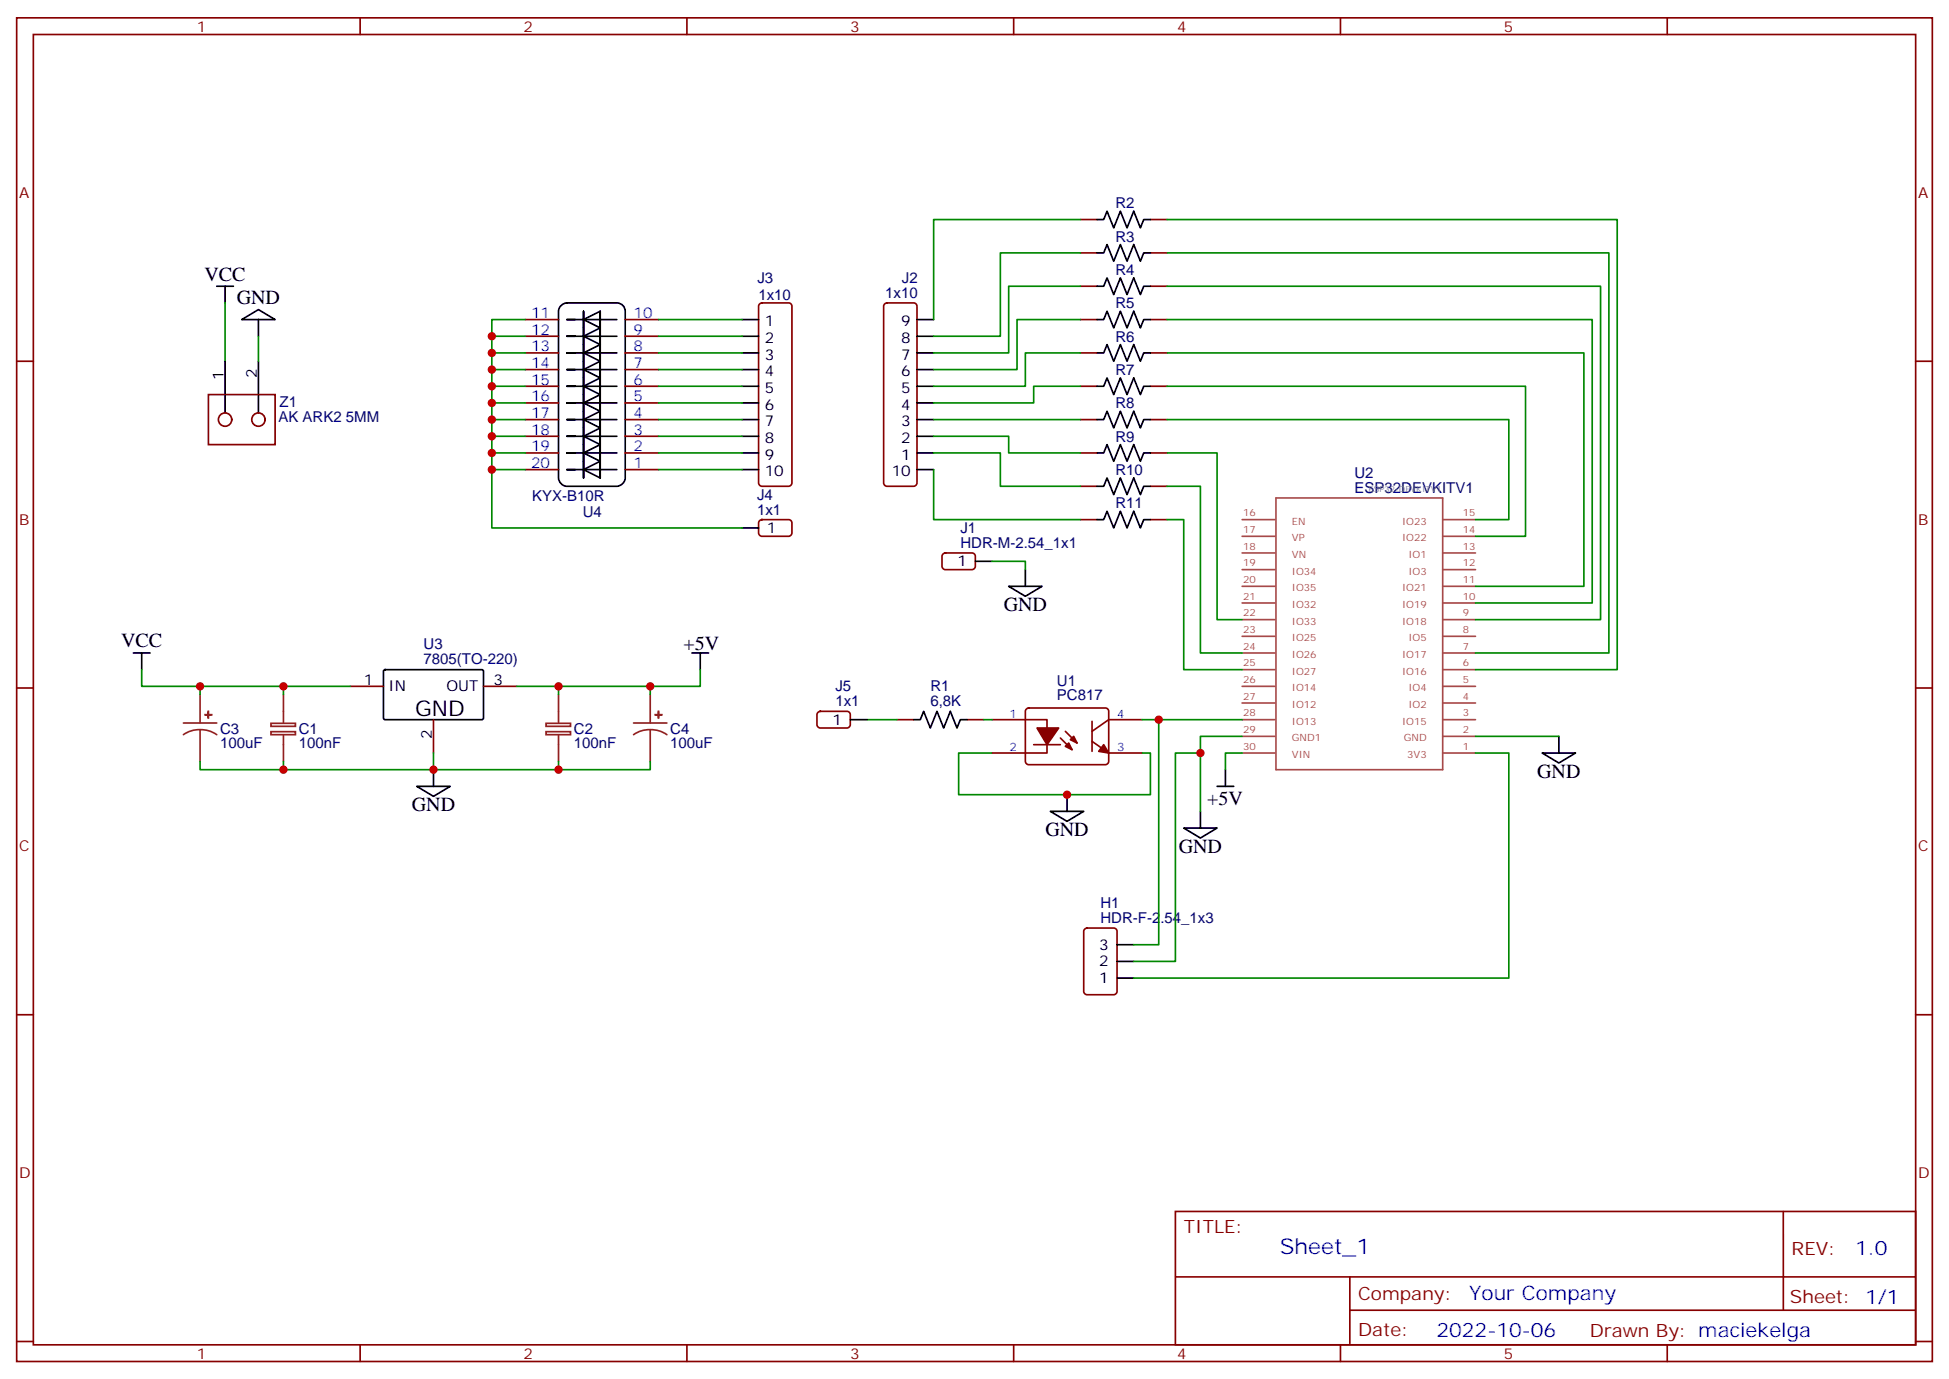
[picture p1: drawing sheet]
<svg xmlns="http://www.w3.org/2000/svg" width="412mm" height="292mm" viewBox="0 0 412 292" stroke-linecap="round" stroke-linejoin="round" font-family="sans-serif">
<g fill="none" stroke="#870000" stroke-width=".35">
<path d="M3.5 3.8h405.4v284.3h-405.4zM7.1 7.3h398.2v277.3h-398.2zM76.2 3.8v3.5M145.3 3.8v3.5M214.5 3.8v3.5M283.6 3.8v3.5M352.8 3.8v3.5M228.6 46.5h3.5M228.6 53.5h3.5M243.4 46.5h3.5M243.4 53.5h3.5M3.5 76.4h3.6"/>
<path d="M111.1 67.6h7.1M111.1 74.7h7.1M111.1 78.2h7.1M111.1 71.2h7.1M132.3 67.6h7M132.3 74.7h7M132.3 78.2h7M132.3 71.2h7M160.7 64.3l.5-.2h5.7a.71 .71 0 0 1 .7 .7v37.4a.76 .76 0 0 1-.7 .7h-5.7a.76 .76 0 0 1-.7-.7v-37.4zM187.2 64.3l.5-.2h5.6a.71 .71 0 0 1 .7 .7v37.4a.76 .76 0 0 1-.7 .7h-5.6a.76 .76 0 0 1-.7-.7v-37.4zM228.6 60.6h3.5M228.6 67.6h3.5"/>
<path d="M228.6 74.7h3.5M243.4 60.6h3.5M243.4 67.6h3.5M243.4 74.7h3.5M405.3 76.4h3.6M111.1 81.7h7.1M111.1 88.8h7.1M111.1 95.8h7.1M111.1 99.4h7.1M111.1 92.3h7.1M111.1 85.3h7.1M132.3 81.7h7"/>
<path d="M132.3 88.8h7M132.3 95.8h7M132.3 99.4h7M132.3 92.3h7M132.3 85.3h7M228.6 81.7h3.5M228.6 88.8h3.5M228.6 95.8h3.5M243.4 81.7h3.5M243.4 88.8h3.5M243.4 95.8h3.5M160.7 110.2l.5-.2h5.7a.71 .71 0 0 1 .7 .7v2.1a.76 .76 0 0 1-.7 .7h-5.7a.76 .76 0 0 1-.7-.7v-2.1z"/>
<path d="M199.6 117.2l.4-.2h5.7a.71 .71 0 0 1 .7 .7v2.1a.76 .76 0 0 1-.7 .7h-5.7a.76 .76 0 0 1-.7-.7v-2.1zM228.6 102.9h3.5M228.6 110h3.5M243.4 102.9h3.5M243.4 110h3.5M3.5 145.6h3.6M74.1 145.2h7M91.7 152.3v7M102.3 145.2h7.1M173.1 150.7l.5-.2h5.6a.71 .71 0 0 1 .7 .7v2.2a.76 .76 0 0 1-.7 .7h-5.6a.76 .76 0 0 1-.7-.7v-2.2zM189.8 152.3h3.5M204.6 152.3h3.5"/>
<path d="M209.9 152.3h11.6v7h-11.6M217.2 150l.5-.2h16.2a.71 .71 0 0 1 .7 .7v10.6a.76 .76 0 0 1-.7 .7h-16.2a.76 .76 0 0 1-.7-.7v-10.6zM218.7 157.6h5.7M224.4 156.2l2.4 2.4M225.4 154.8l2.5 2.4M231.1 156.9l3.5 2.4h7.1M231.1 152.6v6.4M241.7 152.3h-7.1l-3.5 2.5M405.3 145.6h3.6M229.5 196.6l.5-.2h5.7a.71 .71 0 0 1 .7 .7v12.7a.76 .76 0 0 1-.7 .7h-5.7a.76 .76 0 0 1-.7-.7v-12.7zM3.5 214.7h3.6M405.3 214.7h3.6"/>
<path d="M248.7 256.4h156.6v28.2h-156.6zM377.3 256.4v20.9M248.7 270.2h156.5M285.6 277.3h119.6M285.6 270.2v14.1M3.5 283.9h3.6M76.2 284.6v3.5M145.3 284.6v3.5M214.5 284.6v3.5M283.6 284.6v3.5M352.8 284.6v3.5M405.3 283.9h3.6"/>
</g>
<g fill="none" stroke="#a64a4a" stroke-width=".35">
<path d="M262.8 117h7M262.8 113.5h7M262.8 110h7M270 105.4h35.3v57.5h-35.3zM305.3 117h6.9M305.3 113.5h6.9M305.3 110h6.9M262.8 138.2h7M262.8 134.7h7M262.8 131.1h7M262.8 127.6h7M262.8 124.1h7"/>
<path d="M262.8 120.5h7M305.3 138.2h6.9M305.3 134.7h6.9M305.3 131.1h6.9M305.3 127.6h6.9M305.3 124.1h6.9M305.3 120.5h6.9M262.8 159.3h7M262.8 155.8h7M262.8 152.3h7M262.8 148.8h7M262.8 145.2h7"/>
<path d="M262.8 141.7h7M305.3 159.3h6.9M305.3 155.8h6.9M305.3 152.3h6.9M305.3 148.8h6.9M305.3 145.2h6.9M305.3 141.7h6.9"/>
</g>
<g fill="#870000" stroke="#870000" stroke-width=".35">
<path d="M233.5 157.6l1.1 1.7-2.1-.3z"/>
<path d="M225.4 157.9l.7-.7 .7 1.4z"/>
<path d="M226.5 156.5l.7-.7 .7 1.4z"/>
<path d="M219.4 154.1h4.6l-2.5 3.5z"/>
</g>
<g fill="none" stroke="#008700" stroke-width=".35">
<path d="M228.6 46.5h-31v21.1M228.6 53.5h-16.9v17.7h-14.1M246.9 46.5h95.3v95.2h-30M246.9 53.5h93.5v84.7h-28.2M47.6 64.1v12.3M54.7 71.2v5.2M111.1 78.2h-7v3.5M111.1 74.7h-7v3.5M111.1 71.2h-7v3.5M111.1 67.6h-7v3.6M139.3 67.6h17.7M139.3 71.2h17.7"/>
<path d="M139.3 74.7h17.7M139.3 78.2h17.7M228.6 60.6h-15.2v14.1h-15.8M228.6 67.6h-13.4v10.6h-17.6M228.6 74.7h-11.6v7h-19.4M246.9 60.6h91.8v70.5h-26.5M246.9 67.6h90v60h-24.7M246.9 74.7h88.2v49.4h-22.9M111.1 99.4h-7v12.3h52.9M111.1 95.8h-7v3.6M111.1 92.3h-7v3.5M111.1 88.8h-7v3.5"/>
<path d="M111.1 85.3h-7v3.5M111.1 81.7h-7v3.6M139.3 88.8h17.7M139.3 81.7h17.7M139.3 85.3h17.7M139.3 92.3h17.7M139.3 95.8h17.7M139.3 99.4h17.7M197.6 99.4v10.6h31M197.6 95.8h14.1v7.1h16.9M197.6 92.3h15.8v3.5h15.2M197.6 88.8h31"/>
<path d="M228.6 81.7h-9.9v3.6h-21.1M246.9 81.7h75.9v31.8h-10.6M246.9 88.8h72.4v21.2h-7.1M246.9 95.8h10.6v35.3h5.3M209.9 118.8h7.1v1.7M246.9 102.9h7.1v35.3h8.8M246.9 110h3.6v31.7h12.3M30 141.7v3.5h44.1M42.3 145.2v1.8M60 145.2v1.8M91.7 159.3v3.6h-31.7M109.4 145.2h8.8v1.8"/>
<path d="M118.2 145.2h19.4v1.8M148.2 141.7v3.5h-10.6M183.4 152.3h6.4M208.1 152.3h1.8M209.9 159.3h-7.1v8.9h40.6v-8.9h-1.7M241.7 152.3h21.1M245.2 152.3v47.6h-5.3M254 159.3h-5.3v44.1h-8.8M262.8 155.8h-8.8v15.9M262.8 159.3h-3.5v3.6M312.2 159.3h7.1v47.7h-79.4M312.2 155.8h17.6"/>
<path d="M42.3 161.1v1.8h17.7v-1.8M118.2 161.1v1.8h-26.5M137.6 161.1v1.8h-19.4"/>
</g>
<g fill="none" stroke="#000" stroke-width=".35">
<path d="M232.1 46.5h1.4l.7-1.8 1.5 3.5 1.4-3.5 1.4 3.5 1.4-3.5 1.4 3.5 .7-1.7h1.4M232.1 53.5h1.4l.7-1.7 1.5 3.5 1.4-3.5 1.4 3.5 1.4-3.5 1.4 3.5 .7-1.8h1.4M45.9 60.6h3.5M47.6 60.6v3.5M47.6 76.4v11M51.2 67.6l3.5-2.1 3.5 2.1zM54.7 67.6v3.6M54.7 76.4v11M118.8 64.6l1.1-.5h10.6a1.76 1.76 0 0 1 1.8 1.8v35.2a1.89 1.89 0 0 1-1.8 1.8h-10.6a1.89 1.89 0 0 1-1.7-1.8v-35.2l.1-.5zM121.7 78.2h-1.8h10.6M121.7 74.7h-1.8h10.6M121.7 71.2h-1.8h10.6"/>
<path d="M121.7 67.6h-1.8h10.6M123.5 80v-3.6v3.6M123.5 76.4v-3.5v3.5M123.5 72.9v-3.5v3.5M123.5 69.4v-3.5v3.5M127 65.9v3.5l-3.5-1.8 3.5-1.7v7l-3.5-1.7 3.5-1.8v7l-3.5-1.7 3.5-1.8v7.1l-3.5-1.8 3.5-1.8v7.1l-3.5-1.8 3.5-1.7v7l-3.5-1.7 3.5-1.8v7.1l-3.5-1.8 3.5-1.8v7.1l-3.5-1.8 3.5-1.7v7l-3.5-1.8 3.5-1.7v7l-3.5-1.7 3.5-1.8v3.5M157 67.6h3.5M157 71.2h3.5M157 74.7h3.5M157 78.2h3.5M194 67.6h3.6M194 71.2h3.6"/>
<path d="M194 74.7h3.6M194 78.2h3.6M232.1 60.6h1.4l.7-1.8 1.5 3.5 1.4-3.5 1.4 3.5 1.4-3.5 1.4 3.5 .7-1.7h1.4M232.1 67.6h1.4l.7-1.7 1.5 3.5 1.4-3.5 1.4 3.5 1.4-3.5 1.4 3.5 .7-1.8h1.4M232.1 74.7h1.4l.7-1.8 1.5 3.5 1.4-3.5 1.4 3.5 1.4-3.5 1.4 3.5 .7-1.7h1.4M121.7 99.4h-1.8h10.6M121.7 95.8h-1.8h10.6M121.7 92.3h-1.8h10.6M121.7 88.8h-1.8h10.6M121.7 85.3h-1.8h10.6M121.7 81.7h-1.8h10.6M123.5 97.6v-3.5v3.5"/>
<path d="M123.5 94.1v-3.5v3.5M123.5 90.6v-3.6v3.6M123.5 87v-3.5v3.5M123.5 83.5v-3.5v3.5M157 81.7h3.5M157 85.3h3.5M157 88.8h3.5M157 92.3h3.5M157 95.8h3.5M157 99.4h3.5M194 81.7h3.6M194 85.3h3.6"/>
<path d="M194 88.8h3.6M194 92.3h3.6M194 95.8h3.6M194 99.4h3.6M232.1 81.7h1.4l.7-1.7 1.5 3.5 1.4-3.5 1.4 3.5 1.4-3.5 1.4 3.5 .7-1.8h1.4M232.1 88.8h1.4l.7-1.8 1.5 3.6 1.4-3.6 1.4 3.6 1.4-3.6 1.4 3.6 .7-1.8h1.4M232.1 95.8h1.4l.7-1.7 1.5 3.5 1.4-3.5 1.4 3.5 1.4-3.5 1.4 3.5 .7-1.8h1.4M123.5 101.1v-3.5v3.5M157 111.7h3.5M206.4 118.8h3.5M232.1 102.9h1.4l.7-1.8 1.5 3.6 1.4-3.6 1.4 3.6 1.4-3.6 1.4 3.6 .7-1.8h1.4M232.1 110h1.4l.7-1.8 1.5 3.5 1.4-3.5 1.4 3.5 1.4-3.5 1.4 3.5 .7-1.7h1.4"/>
<path d="M28.2 138.2h3.5M30 138.2v3.5M146.4 138.2h3.5M148.2 138.2v3.5M213.4 124.1h7.1l-3.5 2.1zM217 120.5v3.6M81.2 141.9l.3-.2 20.6 .1 .2 .3-.1 10-.2 .2-20.7-.1-.2-.3zM179.9 152.3h3.5M193.3 152.3h1.4l.7-1.8 1.4 3.6 1.5-3.6 1.4 3.6 1.4-3.6 1.4 3.6 .7-1.8h1.4M326.3 159.3h7.1l-3.6 2.2zM329.8 155.8v3.5M88.2 166.4h7l-3.5 2.1z"/>
<path d="M91.7 162.9v3.5M222.2 171.7h7.1l-3.5 2.1zM225.8 168.2v3.5M250.5 175.2h7l-3.5 2.1zM254 171.7v3.5M257.5 166.4h3.6M259.3 162.9v3.5M236.4 199.9h3.5M236.4 207h3.5M236.4 203.4h3.5"/>
</g>
<g fill="none" stroke="#8c2424" stroke-width=".35">
<path d="M38.8 153h7.1M42.3 154.4l-1.8 .2-1.7 .9M42.3 154.4l1.9 .3 1.7 .8M42.3 147v6M42.3 154.4v6.7M57.3 153.1h5.2v.6h-5.2zM57.3 154.8h5.2v.7h-5.2zM60 147v6M60 155.5v5.6M115.5 153.1h5.2v.6h-5.2zM115.5 154.8h5.2v.7h-5.2zM118.2 147v6"/>
<path d="M118.2 155.5v5.6M134.1 153h7M137.6 154.4l-1.9 .2-1.6 .9M137.6 154.4l1.8 .3 1.7 .8M137.6 147v6M137.6 154.4v6.7"/>
</g>
<g fill="#8c2424" stroke="#8c2424" stroke-width=".35">
<path d="M43.4 151.2l1.4 .1z"/>
<path d="M44.1 150.5v1.4z"/>
<path d="M138.6 151.2l1.5 .1z"/>
<path d="M139.3 150.5v1.4z"/>
</g>
<g fill="none" stroke="#600" stroke-width=".35">
<path d="M44.1 83.5h14.1v10.6h-14.1z"/>
<circle cx="47.6" cy="88.8" r="1.41"/>
<circle cx="54.7" cy="88.8" r="1.41"/>
</g>
<g fill="#c00">
<circle cx="225.8" cy="168.2" r=".88"/>
<circle cx="60" cy="145.2" r=".88"/>
<circle cx="42.3" cy="145.2" r=".88"/>
<circle cx="60" cy="162.9" r=".88"/>
<circle cx="91.7" cy="162.9" r=".88"/>
<circle cx="118.2" cy="162.9" r=".88"/>
<circle cx="118.2" cy="145.2" r=".88"/>
<circle cx="137.6" cy="145.2" r=".88"/>
<circle cx="104.1" cy="99.4" r=".88"/>
<circle cx="104.1" cy="95.8" r=".88"/>
<circle cx="104.1" cy="92.3" r=".88"/>
<circle cx="104.1" cy="88.8" r=".88"/>
<circle cx="104.1" cy="85.3" r=".88"/>
<circle cx="104.1" cy="81.7" r=".88"/>
<circle cx="104.1" cy="78.2" r=".88"/>
<circle cx="104.1" cy="74.7" r=".88"/>
<circle cx="104.1" cy="71.2" r=".88"/>
<circle cx="245.2" cy="152.3" r=".88"/>
<circle cx="254" cy="159.3" r=".88"/>
</g>
<text font-size="4.6" x="87.8" y="151.6">GND</text>
<text font-size="4.6" fill="#00f" x="270.8" y="265.4">Sheet_1</text>
<g font-size="4.2">
<text x="43.3" y="59.5">VCC</text>
<text x="50.1" y="64.4">GND</text>
<text x="212.4" y="129.4">GND</text>
<text x="25.6" y="136.9">VCC</text>
<text x="144.6" y="137.5">+5V</text>
<text x="325.3" y="164.6">GND</text>
<text x="87.1" y="171.7">GND</text>
<text x="255.5" y="170.3">+5V</text>
<text x="221.2" y="177">GND</text>
<text x="249.4" y="180.5">GND</text>
</g>
<g font-size="4.2" fill="#00f">
<text x="392.5" y="265.6">1.0</text>
<text x="310.9" y="275.2">Your Company</text>
<text x="304" y="283">2022-10-06</text>
</g>
<g font-size="3.9" fill="#800">
<text x="250.5" y="260.9">TITLE:</text>
<text x="379.1" y="265.6">REV:</text>
<text x="287.4" y="275.1">Company:</text>
<text x="378.7" y="275.8">Sheet: 1/1</text>
<text x="287.4" y="282.8">Date:</text>
<text x="336.4" y="282.9">Drawn By: maciekelga</text>
</g>
<g font-size="3.2" fill="#800">
<text x="41.6" y="6.8">1</text>
<text x="110.8" y="6.8">2</text>
<text x="179.9" y="6.8">3</text>
<text x="249.1" y="6.8">4</text>
<text x="318.2" y="6.8">5</text>
<text x="4.1" y="41.9">A</text>
<text x="405.9" y="41.9">A</text>
<text x="4.1" y="111">B</text>
<text x="405.9" y="111">B</text>
<text x="4.1" y="180.2">C</text>
<text x="405.9" y="180.2">C</text>
<text x="4.1" y="249.3">D</text>
<text x="405.9" y="249.3">D</text>
<text x="41.6" y="287.6">1</text>
<text x="110.8" y="287.6">2</text>
<text x="179.9" y="287.6">3</text>
<text x="249.1" y="287.6">4</text>
<text x="318.2" y="287.6">5</text>
</g>
<g font-size="3.2" fill="#000080">
<text x="236" y="44.1">R2</text>
<text x="236" y="51.1">R3</text>
<text x="160.3" y="59.9">J3</text>
<text x="190.8" y="59.8">J2</text>
<text x="236" y="58.2">R4</text>
<text x="160.5" y="63.5">1x10</text>
<text x="187.3" y="63">1x10</text>
<text x="236" y="65.2">R5</text>
<text x="236" y="72.3">R6</text>
<text x="236" y="79.3">R7</text>
<text x="58.9" y="89.3">AK ARK2 5MM</text>
<text x="59.2" y="86">Z1</text>
<text x="236" y="86.4">R8</text>
<text x="236" y="93.5">R9</text>
<text x="236" y="100.5">R10</text>
<text x="286.6" y="101.1">U2</text>
<text x="112.6" y="106">KYX-B10R</text>
<text x="160.2" y="105.7">J4</text>
<text x="236" y="107.6">R11</text>
<text x="286.6" y="104.3">ESP32DEVKITV1</text>
<text x="123.3" y="109.5">U4</text>
<text x="160.2" y="108.9">1x1</text>
<text x="203.2" y="112.8">J1</text>
<text x="203.2" y="116">HDR-M-2.54_1x1</text>
<text x="89.6" y="137.4">U3</text>
<text x="89.6" y="140.6">7805(TO-220)</text>
<text x="176.8" y="149.5">1x1</text>
<text x="176.8" y="146.2">J5</text>
<text x="196.9" y="149.5">6,8K</text>
<text x="196.9" y="146.3">R1</text>
<text x="223.6" y="148.1">PC817</text>
<text x="223.6" y="145.1">U1</text>
<text x="46.6" y="155.2">C3</text>
<text x="63.2" y="155.2">C1</text>
<text x="121.4" y="155.2">C2</text>
<text x="141.8" y="155.2">C4</text>
<text x="46.6" y="158.4">100uF</text>
<text x="63.2" y="158.4">100nF</text>
<text x="121.4" y="158.4">100nF</text>
<text x="141.8" y="158.4">100uF</text>
<text x="232.8" y="195.3">HDR-F-2.54_1x3</text>
<text x="232.8" y="192.2">H1</text>
</g>
<g font-size="3.2" fill="#00f">
<text x="112.4" y="67.3">11</text>
<text x="112.4" y="70.8">12</text>
<text x="134.1" y="70.8">9</text>
<text x="134.1" y="67.3">10</text>
<text x="112.4" y="74.3">13</text>
<text x="112.4" y="77.9">14</text>
<text x="134.1" y="77.9">7</text>
<text x="134.1" y="74.3">8</text>
<text x="112.4" y="81.4">15</text>
<text x="134.1" y="81.4">6</text>
<text x="112.4" y="84.9">16</text>
<text x="112.4" y="88.4">17</text>
<text x="134.1" y="88.4">4</text>
<text x="134.1" y="84.9">5</text>
<text x="112.4" y="92">18</text>
<text x="112.4" y="95.5">19</text>
<text x="134.1" y="95.5">2</text>
<text x="134.1" y="92">3</text>
<text x="112.4" y="99">20</text>
<text x="134.1" y="99">1</text>
</g>
<g font-size="3.2">
<text x="161.8" y="69">1</text>
<text x="190.7" y="69">9</text>
<text x="161.8" y="72.6">2</text>
<text x="161.8" y="76.1">3</text>
<text x="190.7" y="72.6">8</text>
<text x="190.7" y="76.1">7</text>
<text x="47.3" y="80.3" transform="rotate(-90 47.3 80.3)">1</text>
<text x="54.3" y="80" transform="rotate(-90 54.3 80)">2</text>
<text x="161.8" y="79.6">4</text>
<text x="161.8" y="83.1">5</text>
<text x="190.7" y="79.6">6</text>
<text x="190.7" y="83.1">5</text>
<text x="161.8" y="86.7">6</text>
<text x="190.7" y="86.7">4</text>
<text x="161.8" y="90.2">7</text>
<text x="161.8" y="93.7">8</text>
<text x="190.7" y="90.2">3</text>
<text x="190.7" y="93.7">2</text>
<text x="161.8" y="97.3">9</text>
<text x="161.8" y="100.8">10</text>
<text x="188.7" y="100.8">10</text>
<text x="190.7" y="97.3">1</text>
<text x="162.3" y="112.8">1</text>
<text x="202.6" y="119.8">1</text>
<text x="77" y="144.9">1</text>
<text x="82.2" y="146.3">IN</text>
<text x="94.5" y="146.3">OUT</text>
<text x="104.4" y="144.9">3</text>
<text x="176.1" y="153.4">1</text>
<text x="91.4" y="156.4" transform="rotate(-90 91.4 156.4)">2</text>
<text x="232.6" y="201">3</text>
<text x="232.6" y="208">1</text>
<text x="232.6" y="204.5">2</text>
</g>
<g font-size="2.5" fill="#00f">
<text x="213.6" y="151.9">1</text>
<text x="236.4" y="151.9">4</text>
<text x="213.6" y="159">2</text>
<text x="236.4" y="159">3</text>
</g>
<g font-size="2.1" fill="#a54b4b">
<text x="263" y="109.3">16</text>
<text x="263" y="112.8">17</text>
<text x="273.3" y="111">EN</text>
<text x="296.7" y="111">IO23</text>
<text x="309.5" y="112.8">14</text>
<text x="309.5" y="109.3">15</text>
<text x="263" y="116.3">18</text>
<text x="263" y="119.8">19</text>
<text x="273.3" y="114.5">VP</text>
<text x="273.3" y="118.1">VN</text>
<text x="296.7" y="114.5">IO22</text>
<text x="298" y="118.1">IO1</text>
<text x="309.5" y="119.8">12</text>
<text x="309.5" y="116.3">13</text>
<text x="263" y="123.4">20</text>
<text x="273.3" y="121.6">IO34</text>
<text x="273.3" y="125.1">IO35</text>
<text x="296.7" y="125.1">IO21</text>
<text x="298" y="121.6">IO3</text>
<text x="309.5" y="123.4">11</text>
<text x="263" y="126.9">21</text>
<text x="263" y="130.4">22</text>
<text x="273.3" y="128.6">IO32</text>
<text x="296.7" y="128.6">IO19</text>
<text x="309.5" y="130.4">9</text>
<text x="309.5" y="126.9">10</text>
<text x="263" y="134">23</text>
<text x="263" y="137.5">24</text>
<text x="273.3" y="132.2">IO33</text>
<text x="273.3" y="135.7">IO25</text>
<text x="296.7" y="132.2">IO18</text>
<text x="298" y="135.7">IO5</text>
<text x="309.5" y="137.5">7</text>
<text x="309.5" y="134">8</text>
<text x="263" y="141">25</text>
<text x="273.3" y="139.2">IO26</text>
<text x="273.3" y="142.8">IO27</text>
<text x="296.7" y="142.8">IO16</text>
<text x="296.7" y="139.2">IO17</text>
<text x="309.5" y="141">6</text>
<text x="263" y="144.5">26</text>
<text x="263" y="148.1">27</text>
<text x="273.3" y="146.3">IO14</text>
<text x="273.3" y="149.8">IO12</text>
<text x="298" y="149.8">IO2</text>
<text x="298" y="146.3">IO4</text>
<text x="309.5" y="148.1">4</text>
<text x="309.5" y="144.5">5</text>
<text x="263" y="151.6">28</text>
<text x="263" y="155.1">29</text>
<text x="273.3" y="153.3">IO13</text>
<text x="296.7" y="153.3">IO15</text>
<text x="309.5" y="155.1">2</text>
<text x="309.5" y="151.6">3</text>
<text x="263" y="158.7">30</text>
<text x="273.3" y="156.9">GND1</text>
<text x="273.3" y="160.4">VIN</text>
<text x="297" y="156.9">GND</text>
<text x="297.8" y="160.4">3V3</text>
<text x="309.5" y="158.7">1</text>
</g>
<text font-size="1.8" fill="#838383" x="289.6" y="104.2">ESP32-DEVKITV1</text>
</svg>
